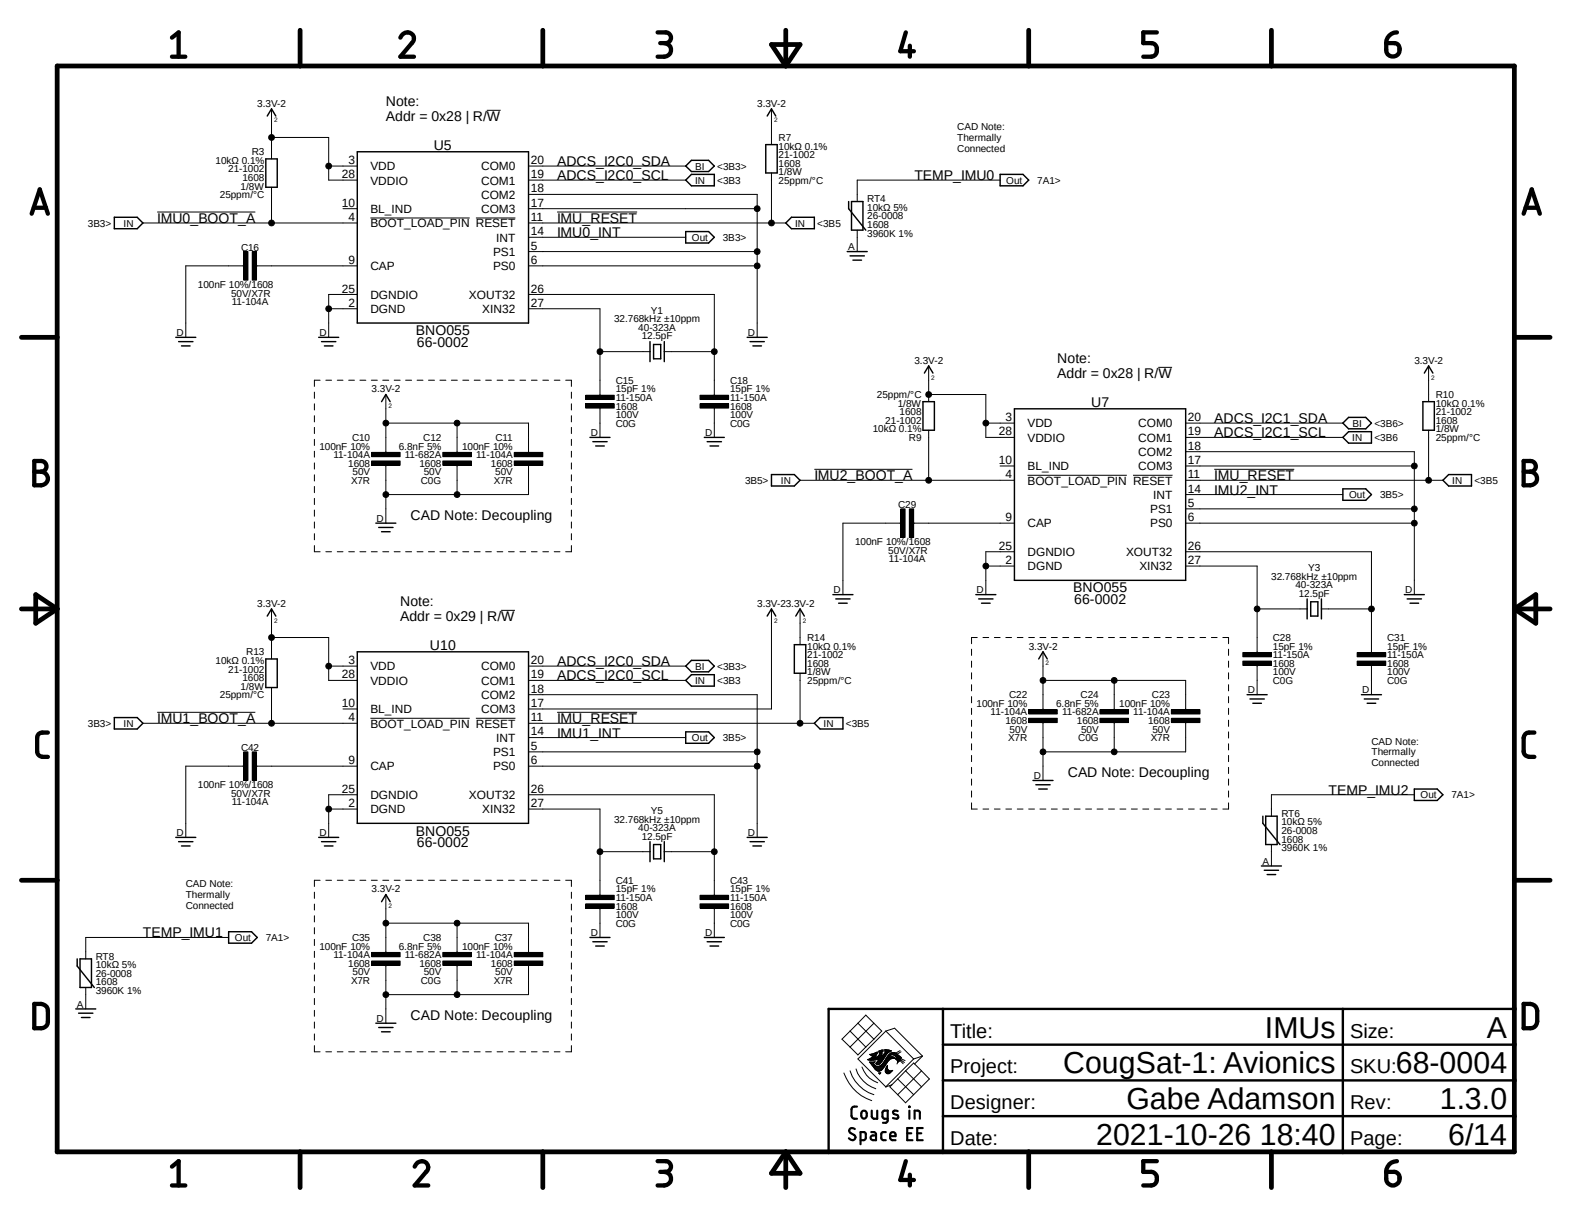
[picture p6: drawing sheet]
<svg xmlns="http://www.w3.org/2000/svg" width="279mm" height="216mm" viewBox="0 0 279 216" stroke-linecap="round" stroke-linejoin="round" font-family="sans-serif">
<path d="M3.4 3.1l272.6 209.7M276 3.1l-272.6 209.7" fill="none" stroke="#fff" stroke-width=".18"/>
<g fill="none" stroke="#000" stroke-width=".18">
<path d="M48.3 19.3v8.9M86.5 19.6h2.5M137.1 19.3v6.4M25.4 39.6h38.1M27.9 37.7h17.5M48.3 24.4h10.1v7.6h5.1M48.3 33.3v6.3M58.4 29.5h5.1M61 37.1h2.5M65.8 38.7h17.7M84.6 38.7h7M93.9 29.5h28"/>
<path d="M93.9 39.6h45.8M93.9 37.1h40.7M93.9 32h28M93.9 34.5h40.7v25.4M99 37.7h14.2M137.1 30.7v8.9M177.8 32h-25.4v3.8M43.3 44.7h.8v5.1h-.8zM43.3 47.2h-10.3v12.7M44.8 44.7h.8v5.1h-.8zM45.6 47.2h17.9M58.4 54.9h5.1"/>
<path d="M63.5 52.3h-5.1v7.6M93.9 54.9h12.7v15.3M93.9 44.7h40.7M93.9 47.2h40.7M93.9 42.2h28M93.9 52.3h33.1v17.9M152.4 40.9v3.8M55.9 69.7v1.1M55.9 71.8v1.1M55.9 73.9v1.1M55.9 75.9v1.1M55.9 78.1v1.1"/>
<path d="M56.9 67.6h-1v1.1M57.9 67.6h1M59.9 67.6h1.1M62 67.6h1M64 67.6h1M66 67.6h1.1M68 67.6h1.1M68.6 70.1v10.3M68.6 75.2h25.3v5.2M70.1 67.6h1M72.1 67.6h1.1M74.1 67.6h1.1"/>
<path d="M76.2 67.6h1M78.2 67.6h1M80.2 67.6h1.1M81.2 75.2v5.2M82.3 67.6h1M84.3 67.6h1M86.3 67.6h1M88.3 67.6h1.1M90.4 67.6h1M92.4 67.6h1M94.4 67.6h1.1M96.5 67.6h1"/>
<path d="M98.5 67.6h1M100.5 67.6h1.1v1.1M101.6 69.7v1.1M101.6 71.8v1.1M101.6 73.9v1.1M101.6 75.9v1.1M101.6 78.1v1.1M104.1 70.2h5.1v.8h-5.1zM104.1 71.8h5.1v.7h-5.1zM106.6 72.5v5.2M106.6 62.5h8.9M118.1 62.5h8.9"/>
<path d="M124.4 70.2h5.1v.8h-5.1zM124.4 71.8h5.1v.7h-5.1zM127 72.5v5.2M165.1 70.1h10.1v7.6h5.1M165.1 65v6.4M165.1 76.5v8.8M175.2 75.2h5.1M205.9 65.3h2.4M210.7 75.2h28M210.7 77.7h28M253.9 65v6.4M253.9 76.5v8.8"/>
<path d="M55.9 96.9v1.1h1M55.9 80.2v1M55.9 82.3v1.1M55.9 84.4v1.1M55.9 86.4v1.1M55.9 88.6v1.1M55.9 90.6v1.1M55.9 92.8v1.1M55.9 94.8v1.1M57.9 98h1M59.9 98h1.1M62 98h1"/>
<path d="M64 98h1M66 98h1.1M66 80.4h5.1v.8h-5.1zM66 81.9h5.1v.8h-5.1zM68 98h1.1M68.6 82.7v10.3M70.1 98h1M72.1 98h1.1M74.1 98h1.1M76.2 98h1M78.2 98h1M78.7 80.4h5.1v.8h-5.1z"/>
<path d="M78.7 81.9h5.1v.8h-5.1zM80.2 98h1.1M81.2 82.7v5.2M82.3 98h1M84.3 98h1M86.3 98h1M88.3 98h1.1M90.4 98h1M91.4 80.4h5.1v.8h-5.1zM91.4 81.9h5.1v.8h-5.1zM92.4 98h1M93.9 82.7v5.2h-25.3"/>
<path d="M94.4 98h1.1M96.5 98h1M98.5 98h1M101.6 80.2v1M101.6 82.3v1.1M101.6 84.4v1.1M101.6 86.4v1.1M101.6 88.6v1.1M101.6 90.6v1.1M101.6 92.8v1.1M101.6 94.8v1.1M101.6 96.9v1.1h-1.1"/>
<path d="M142.2 85.3h38.1M144.7 83.4h17.5M160.1 90.4h.8v5.1h-.8zM160.1 93h-10.3v12.7M161.6 90.4h.8v5.1h-.8zM162.4 93h17.9M177.8 82.8h2.5M180.3 98h-5.1v7.7M182.6 84.5h17.7M201.4 84.5h7M210.7 98h33.1v18M210.7 85.3h45.8"/>
<path d="M210.7 90.4h40.7M210.7 93h40.7M210.7 82.8h40.7M210.7 80.3h40.7v25.4M210.7 87.9h28M215.8 83.4h14.2M48.3 113.3h10.1v7.6h5.1M48.3 108.2v8.9M58.4 118.4h5.1M89.1 108.5h2.4M93.9 118.4h28M137.1 108.2v17.8h-43.2"/>
<path d="M142.2 108.2v6.4M142.2 119.6v8.9M172.7 115.4v1.1M172.7 117.5v1.1M172.7 119.5v1.1M173.7 113.3h-1v1.1M174.7 113.3h1M175.2 100.6h5.1M176.7 113.3h1.1M178.8 113.3h1M180.8 113.3h1M182.8 113.3h1.1"/>
<path d="M184.8 113.3h1.1M185.4 115.8v10.3M186.9 113.3h1M188.9 113.3h1M190.9 113.3h1.1M193 113.3h1M195 113.3h1M197 113.3h1.1M199.1 113.3h1M201.1 113.3h1M203.1 113.3h1.1M205.1 113.3h1.1"/>
<path d="M207.2 113.3h1M209.2 113.3h1M210.7 100.6h12.7v15.4M211.2 113.3h1.1M213.3 113.3h1M215.3 113.3h1M217.3 113.3h1.1v1.1M218.4 115.4v1.1M218.4 117.5v1.1M218.4 119.5v1.1M220.9 116h5.1v.7h-5.1zM220.9 117.5h5.1v.7h-5.1z"/>
<path d="M223.4 118.2v5.2M223.4 108.2h8.9M234.9 108.2h8.9M241.2 116h5.1v.7h-5.1zM241.2 117.5h5.1v.7h-5.1zM243.8 118.2v5.2M25.4 128.5h38.1M27.9 126.6h17.5M43.3 133.6h.8v5.1h-.8zM43.3 136.1h-10.3v12.7M44.8 133.6h.8v5.1h-.8zM45.6 136.1h17.9"/>
<path d="M48.3 122.2v6.3M61 126h2.5M65.8 127.6h17.7M84.6 127.6h7M93.9 123.4h40.7v25.4M93.9 128.5h50.8M93.9 133.6h40.7M93.9 136.1h40.7M93.9 120.9h28M93.9 131.1h28M99 126.6h14.2M172.7 121.7v1.1"/>
<path d="M172.7 123.8v1.1M172.7 125.9v1.1M172.7 128v1.1M172.7 130v1.1M172.7 132.2v1.1M172.7 134.2v1.1M172.7 136.4v1.1M172.7 138.4v1.1M182.8 126.1h5.1v.8h-5.1zM182.8 127.6h5.1v.8h-5.1zM185.4 120.9h25.3v5.2M185.4 128.4v10.3"/>
<path d="M195.5 126.1h5.1v.8h-5.1zM195.5 127.6h5.1v.8h-5.1zM198 120.9v5.2M198 128.4v5.2M208.2 126.1h5.1v.8h-5.1zM208.2 127.6h5.1v.8h-5.1zM210.7 128.4v5.2h-25.3M218.4 121.7v1.1M218.4 123.8v1.1M218.4 125.9v1.1M218.4 128v1.1M218.4 130v1.1"/>
<path d="M218.4 132.2v1.1M218.4 134.2v1.1M218.4 136.4v1.1M218.4 138.4v1.1M55.9 158.5v1.1M56.9 156.4h-1v1.1M57.9 156.4h1M58.4 143.8h5.1M59.9 156.4h1.1M62 156.4h1M63.5 141.2h-5.1v7.6M64 156.4h1"/>
<path d="M66 156.4h1.1M68 156.4h1.1M68.6 159v10.2M70.1 156.4h1M72.1 156.4h1.1M74.1 156.4h1.1M76.2 156.4h1M78.2 156.4h1M80.2 156.4h1.1M82.3 156.4h1M84.3 156.4h1M86.3 156.4h1"/>
<path d="M88.3 156.4h1.1M90.4 156.4h1M92.4 156.4h1M93.9 143.8h12.7v15.3M93.9 141.2h33.1v17.9M94.4 156.4h1.1M96.5 156.4h1M98.5 156.4h1M100.5 156.4h1.1v1.1M101.6 158.5v1.1M104.1 159.1h5.1v.8h-5.1zM106.6 151.3h8.9"/>
<path d="M118.1 151.3h8.9M124.4 159.1h5.1v.8h-5.1zM172.7 142.7v1.1h1M172.7 140.5v1.1M174.7 143.8h1M176.7 143.8h1.1M178.8 143.8h1M180.8 143.8h1M182.8 143.8h1.1M184.8 143.8h1.1M186.9 143.8h1M188.9 143.8h1"/>
<path d="M190.9 143.8h1.1M193 143.8h1M195 143.8h1M197 143.8h1.1M199.1 143.8h1M201.1 143.8h1M203.1 143.8h1.1M205.1 143.8h1.1M207.2 143.8h1M209.2 143.8h1M211.2 143.8h1.1M213.3 143.8h1"/>
<path d="M215.3 143.8h1M218.4 140.5v1.1M218.4 142.7v1.1h-1.1M226 150.1v3.8M251.4 141.2h-25.4v3.8M15.2 175.5v3.8M40.6 166.6h-25.4v3.8M55.9 160.7v1M55.9 162.7v1.1M55.9 164.8v1.1M55.9 166.9v1.1M55.9 169v1.1"/>
<path d="M55.9 171.1v1.1M55.9 173.2v1.1M55.9 175.3v1.1M55.9 177.4v1.1M55.9 179.5v1.1M66 169.2h5.1v.8h-5.1zM66 170.8h5.1v.7h-5.1zM68.6 171.5v10.3M68.6 164h25.3v5.2M78.7 169.2h5.1v.8h-5.1zM78.7 170.8h5.1v.7h-5.1zM81.2 164v5.2"/>
<path d="M81.2 171.5v5.2M91.4 169.2h5.1v.8h-5.1zM91.4 170.8h5.1v.7h-5.1zM93.9 171.5v5.2h-25.3M101.6 160.7v1M101.6 162.7v1.1M101.6 164.8v1.1M101.6 166.9v1.1M101.6 169v1.1M101.6 171.1v1.1M101.6 173.2v1.1M101.6 175.3v1.1"/>
<path d="M101.6 177.4v1.1M101.6 179.5v1.1M104.1 160.6h5.1v.8h-5.1zM106.6 161.4v5.2M124.4 160.6h5.1v.8h-5.1zM127 161.4v5.2M55.9 181.6v1.1M55.9 183.7v1.1M55.9 185.8v1.1h1M57.9 186.9h1M59.9 186.9h1.1M62 186.9h1"/>
<path d="M64 186.9h1M66 186.9h1.1M68 186.9h1.1M70.1 186.9h1M72.1 186.9h1.1M74.1 186.9h1.1M76.2 186.9h1M78.2 186.9h1M80.2 186.9h1.1M82.3 186.9h1M84.3 186.9h1M86.3 186.9h1"/>
<path d="M88.3 186.9h1.1M90.4 186.9h1M92.4 186.9h1M94.4 186.9h1.1M96.5 186.9h1M98.5 186.9h1M101.6 181.6v1.1M101.6 183.7v1.1M101.6 185.8v1.1h-1.1M150 190.7a7.9 7.9 0 0 0 4.9 4.9M151.1 190.3a6.6 6.6 0 0 0 4.2 4.2M151.1 186.1l1.4 1.4 1.4-1.4"/>
<path d="M151.1 183.2l2.8 2.9M152.1 189.9a5.5 5.5 0 0 0 3.6 3.6M152.5 181.8l1.4-1.4 2.8 2.8-1.4 1.5M152.5 181.8l-2.9 2.9 1.5 1.4M152.5 181.8l2.8 2.9M153.2 189.6a4.4 4.4 0 0 0 2.8 2.8M154.3 188.3h1.6M154.3 188.3h1.3M154.5 188.2l-.3 .1 .7 .1 1.3-.3-.3 .6M154.5 188.2h2.6M154.6 188.8h.8M154.6 187.4h1.1"/>
<path d="M154.6 188.8h.7M154.7 188.1h2.4M154.7 188.9h.5M154.7 187.5h1M154.7 188.9l.7 1M154.8 189h.5M154.8 188h2.4M154.9 189.1h.4M154.9 187.6h.8M154.9 187.3h.9M154.9 189.2h.5M154.9 187.9l-.4 .3"/>
<path d="M154.9 187.9h2.3M155 187.8h.6M155 189.3h.5M155.1 189.4h.5M155.1 187.7h.6M155.2 189.6h2M155.2 187.2h.7M155.2 188.9l.1 .2M155.3 189.7h1.8M155.3 184.7l-1.4 1.4M155.3 181.8l-4.2 4.3M155.3 189.1l.5 .4"/>
<path d="M155.4 189.8h1.6M155.4 189.9h1.5M155.4 189.9l.2 .2M155.5 188.7h.1M155.5 187.1h.4M155.5 190h1.3M155.5 188.7h-1l.2 .2M155.5 188.7l-.3 .2M155.6 190.1a.7 .7 0 0 0 .9 .1M155.6 190.1h1.2M155.7 190.2h1M155.7 189h.7"/>
<path d="M155.7 188.9h.8M155.7 187h.2M155.8 188.8h.7M155.8 190.2h.7M155.8 189.1h.5M155.8 187.8h1.5M155.9 188.8h.7M155.9 186.9h.1M155.9 186.9l-.3 1 .6-.3M155.9 186.9l-1.3 .5 .6 .3-.3 .2M155.9 188.7h.8M156 188.6h.8"/>
<path d="M156 187.7h1.4M156 188.5h.8M156.1 188.4h.8M156.1 187.7h1.3M156.1 188.3h.8M156.2 188.3h.8M156.2 187.6h1.2M156.2 186.8l.1 .3h.1l-.1 .3M156.2 187.5h.5M156.2 186.9h.6M156.2 186.8h.7M156.3 190.8h.1"/>
<path d="M156.3 189.5h.9M156.3 187h.5M156.3 187.4l-.1 .2M156.3 187.4h.4M156.3 187.3h.4M156.3 187.2h.5M156.4 190.7l.1-.1-.2 .2M156.4 187.1h.4M156.4 189.4l-1.2 .1M156.4 189.4h.9M156.4 186.7l-.2 .1M156.4 186.7h.5"/>
<path d="M156.5 190.7h-.3l.2 .2M156.5 189.3h.9M156.7 189.2h.7M156.7 186.6h.3l-.1 .3h-.7M156.7 186.6l-.3 .1M156.7 186.6h.2M156.7 190.2h-.2M156.7 187.4l.1 .2 .1-.1M156.8 186.9l-.1 .5M156.8 189.1h.7M156.8 189h.7M156.8 190l-.1 .2"/>
<path d="M156.9 188.9h.7M156.9 187.5h.6M157 188.8h.6M157 187.4h.6M157.1 188.2l-.5 .6a.57 .57 0 0 1-.9 .2l.2-.3M157.1 188.8h.6M157.1 188.8l-.7 .6M157.1 188.7h.7M157.1 187.3h.5M157.1 189.7l-.3 .3M157.2 187.2l-.3 .3M157.2 188.6h.6"/>
<path d="M157.2 187.2h.5M157.2 188.5h.7M157.3 188.4h.7M157.3 187.8l-.2 .4M157.3 187.1h.5M157.3 186.8h1M157.3 186.7h1M157.3 186.6h.8M157.3 187h.6M157.4 190.3h1.1M157.4 190.4h1.1M157.4 190.2h.6"/>
<path d="M157.4 190.2h.5M157.4 188.3h.7M157.4 190.5h1M157.4 190.1h.4M157.4 190h.4M157.4 186.9h.8M157.4 188.3h.8M157.4 186.9h.6M157.4 183.2l5 5M157.4 183.2l-4.9 5 5 5M157.4 183.2l1.6-.5 5 5M157.4 190.6h.9"/>
<path d="M157.4 189.9h.3M157.4 188.2h.9M157.5 189.8h.2M157.5 188.1h1.1M157.5 188.1l-.4 .7M157.5 190.7h.7M157.5 189.7h.2M157.6 189.7h.1M157.6 188h1.4M157.6 189.6h.1M157.6 187.9h1.4M157.6 189.5h.1"/>
<path d="M157.6 187.8h1.2M157.7 190.8h.3M157.7 189.4v-.1l-.3 .8v.5M157.7 189.4v.3M157.7 189.7l.1 .3M157.7 189.4h.1M157.7 187.7h.4M157.8 190l.3 .3M157.8 187.7h.3M157.9 187.6h.3M157.9 187.5h.4M158 187.4h1.6"/>
<path d="M158.2 186.9l-.5 .3-.4 .6M158.2 186.9l.3-.2-1.2-.2v.3h.1l-.2 .4M158.2 190.3l.5-.1-.7 .6h-.3l-.3-.2M158.2 187.2h1.1M158.3 187.5l-.3 .2 .7 .1 .5 .4M158.3 187.1h.9M158.3 187.1a1.08 1.08 0 0 1 1.4 .4l.5 .4M158.3 187.1l-.8 1M158.3 187.5a.79 .79 0 0 1 1.1 .7h-.1l.2 .3M158.5 190.2h.1M158.8 187.5h.8M159 187.6h.8"/>
<path d="M159 188.1l.2 .1M159.1 187.7h.8M159.2 188.2h.1M159.2 188.1a1.53 1.53 0 0 0-1.8 1l-.3 .6M159.2 187.7h.8M159.3 187.8h.8M159.3 188.3h.8M159.3 187.9h.9M159.3 188h.8M159.4 188.3h.6M159.4 188.2h.7M159.4 188.1h.7"/>
<path d="M159.5 188.4h.5M159.5 188.8l-.1 .3M159.5 188.6h.3M159.5 188.5h.4M159.5 188.5l.1 .2M159.6 191.7l-1.4 1.4 1.4 1.4M159.6 191.7l2.8 2.8M159.6 188.8h.1M159.6 188.7h.1M159.6 188.7l-.1 .1M159.9 188.4l.6 .6M160 186.7l-.8 .5"/>
<path d="M160 188.4l-.4 .3M160.1 188.3l.6 .5M160.1 188.3l-.1 .1M160.1 188.1l.8 .4M160.1 186.9l-.7 .4h-1.3M160.2 187.9l-.1 .4M161 190.3l1.4-1.4 1.4 1.4M161 190.3l-1.4 1.4M161 190.3l2.8 2.8M162.4 188.2l-5 4.9 1.1-.3M163.8 190.3l1.4 1.4-4.2 4.3-1.4-1.5M163.8 190.3l-4.2 4.2"/>
<path d="M164 187.7l-1.6 .5M164 187.7l-1.4 1.4"/>
<circle cx="48.3" cy="39.6" r=".51"/>
<circle cx="48.3" cy="24.4" r=".51"/>
<circle cx="58.4" cy="29.5" r=".51"/>
<circle cx="134.6" cy="37.1" r=".51"/>
<circle cx="137.1" cy="39.6" r=".51"/>
<circle cx="58.4" cy="54.9" r=".51"/>
<circle cx="134.6" cy="44.7" r=".51"/>
<circle cx="134.6" cy="47.2" r=".51"/>
<circle cx="68.6" cy="75.2" r=".51"/>
<circle cx="81.2" cy="75.2" r=".51"/>
<circle cx="106.6" cy="62.5" r=".51"/>
<circle cx="127" cy="62.5" r=".51"/>
<circle cx="165.1" cy="70.1" r=".51"/>
<circle cx="175.2" cy="75.2" r=".51"/>
<circle cx="68.6" cy="87.9" r=".51"/>
<circle cx="81.2" cy="87.9" r=".51"/>
<circle cx="165.1" cy="85.3" r=".51"/>
<circle cx="251.4" cy="90.4" r=".51"/>
<circle cx="251.4" cy="93" r=".51"/>
<circle cx="251.4" cy="82.8" r=".51"/>
<circle cx="253.9" cy="85.3" r=".51"/>
<circle cx="48.3" cy="113.3" r=".51"/>
<circle cx="58.4" cy="118.4" r=".51"/>
<circle cx="175.2" cy="100.6" r=".51"/>
<circle cx="223.4" cy="108.2" r=".51"/>
<circle cx="243.8" cy="108.2" r=".51"/>
<circle cx="48.3" cy="128.5" r=".51"/>
<circle cx="134.6" cy="133.6" r=".51"/>
<circle cx="134.6" cy="136.1" r=".51"/>
<circle cx="142.2" cy="128.5" r=".51"/>
<circle cx="185.4" cy="120.9" r=".51"/>
<circle cx="185.4" cy="133.6" r=".51"/>
<circle cx="198" cy="133.6" r=".51"/>
<circle cx="198" cy="120.9" r=".51"/>
<circle cx="58.4" cy="143.8" r=".51"/>
<circle cx="106.6" cy="151.3" r=".51"/>
<circle cx="127" cy="151.3" r=".51"/>
<circle cx="68.6" cy="176.7" r=".51"/>
<circle cx="68.6" cy="164" r=".51"/>
<circle cx="81.2" cy="164" r=".51"/>
<circle cx="81.2" cy="176.7" r=".51"/>
</g>
<g fill="none" stroke="#000" stroke-width=".85">
<path d="M10.2 11.7h259v193h-259zM53.3 5.4v6.3M96.5 5.4v6.3M137.1 7.9h5.1l-2.5 3.8zM139.7 5.4v6.3M182.8 5.4v6.3M226 5.4v6.3M3.8 59.9h6.4M269.2 59.9h6.3M3.8 108.2h6.4M6.3 105.7l3.9 2.5-3.9 2.5zM269.2 108.2h6.3"/>
<path d="M269.2 108.2l3.8-2.5v5zM3.8 156.4h6.4M269.2 156.4h6.3M53.3 204.7v6.3M96.5 204.7v6.3M139.7 204.7v6.3M139.7 204.7l2.5 3.8h-5.1zM182.8 204.7v6.3M226 204.7v6.3"/>
</g>
<g fill="none" stroke="#000" stroke-width=".76">
<path d="M30.6 6.7l1.1-.9v4.3M30.6 10.1h2.3M71.2 6.7a1.19 1.19 0 0 1 1.5-.9 1.19 1.19 0 0 1 .7 1.6l-2.2 2.7h2.4M116.9 5.8h1.4a.95 .95 0 0 1 1 .9 .95 .95 0 0 1-1 1h-1M118.1 7.7a1.21 1.21 0 0 1 1.2 1.2 1.21 1.21 0 0 1-1.2 1.2h-1.2M161 5.8l-1 3.3h2.4M161.7 8.1v2M205.6 5.8h-2.4v1.9h1.4a1.23 1.23 0 0 1 1 1.2 1.23 1.23 0 0 1-1 1.2h-1.4M246.4 7.7h1.4a1.21 1.21 0 0 1 .9 1.4 1.21 1.21 0 0 1-1.3 .9 1.09 1.09 0 0 1-1-1.2zM248.3 5.8a1.88 1.88 0 0 0-1.9 1.9M5.6 38l1.5-4.3 1.4 4.3M6 36.9h2.2"/>
<path d="M270.8 38l1.4-4.3 1.5 4.3M271.1 36.9h2.2M6.1 81.9h1.2a.95 .95 0 0 1 1 1 .95 .95 0 0 1-1 .9 1.21 1.21 0 0 1 1.2 1.2 1.21 1.21 0 0 1-1.2 1.2h-1.2zM6.1 83.8h1.2M270.8 81.9h1.2a.95 .95 0 0 1 1 1 .95 .95 0 0 1-1 .9 1.21 1.21 0 0 1 1.2 1.2 1.21 1.21 0 0 1-1.2 1.2h-1.2zM270.8 83.8h1.2M8.5 130.2h-1a.87 .87 0 0 0-.9 .9v2.4a.97 .97 0 0 0 .9 1h1M272.7 130.2h-.9a.94 .94 0 0 0-1 .9v2.4a.97 .97 0 0 0 1 1h.9M6.1 178.4a2.22 2.22 0 0 1 2.2 .5l.2 .7v1.9a1.13 1.13 0 0 1-1.2 1.2h-1.2zM270.8 178.4a2.07 2.07 0 0 1 2.2 .5l.2 .7v1.9a1.21 1.21 0 0 1-1.2 1.2h-1.2zM30.6 207.3l1.1-1v4.4M30.6 210.7h2.3"/>
<path d="M73.7 207.3a1.2 1.2 0 0 1 1.4-1 1.2 1.2 0 0 1 1 1.4l-2.4 3h2.4M116.9 206.3h1.4a.95 .95 0 0 1 1 1 .95 .95 0 0 1-1 .9h-1M118.1 208.2a1.21 1.21 0 0 1 1.2 1.2 1.21 1.21 0 0 1-1.2 1.3h-1.2M161 206.3l-1 3.4h2.4M161.7 208.7v2M205.6 206.3h-2.4v1.9h1.4a1.23 1.23 0 0 1 1 1.2 1.23 1.23 0 0 1-1 1.3h-1.4M246.4 208.2h1.4a1.2 1.2 0 0 1 1 1.4 1.2 1.2 0 0 1-1.3 1 1.2 1.2 0 0 1-1.1-1.1zM248.3 206.3a1.88 1.88 0 0 0-1.9 1.9"/>
</g>
<path d="M167.6 179.3v25.4M238.7 179.3v25.4M269.2 179.3h-121.9v25.4M167.6 198.3h101.6M167.6 192h101.6M167.6 185.6h101.6" fill="none" stroke="#000" stroke-width=".42"/>
<g fill="none" stroke="#000" stroke-width=".38">
<path d="M152.3 196.6l-.7 .1-.3 .4 .1 1.4 .4 .3h.5M153.2 197.6a.49 .49 0 0 1 .5-.2 .49 .49 0 0 1 .4 .4v.5a.49 .49 0 0 1-.5 .5 .49 .49 0 0 1-.5-.5zM154.9 197.4v1l.4 .4h.6v-1.4M157.8 198.8h-.6l-.3-.2-.1-.9 .2-.3h.8v1.7l-.4 .4h-.5M159.6 197.4a.61 .61 0 0 0-.9 .2l.2 .4 .6 .2 .2 .3a.63 .63 0 0 1-1 .2M161.6 196.6l.1 .1zM161.6 197.4v1.4M162.6 198.8v-1.4h.6l.2 .1 .1 1.3M151.9 200.6a.6 .6 0 0 0-1 .3l.3 .4 .6 .4a.51 .51 0 0 1 .2 .7 .51 .51 0 0 1-.7 .2l-.4-.3M153 202.6h.5l.3-.2 .1-.9-.2-.3h-.7v2.1M154.9 201.2h.6l.2 .3v1.1h-.5a.42 .42 0 0 1-.5-.4 .42 .42 0 0 1 .5-.4h.5M157.4 201.2h-.6l-.2 .3 .1 .9 .3 .2h.4"/>
<path d="M158.2 201.9h1a.51 .51 0 0 0-.4-.7 .51 .51 0 0 0-.6 .4l.1 .8 .3 .2h.6M161.2 201.4h.8M162.2 200.4h-1v2.2h1M163 201.4h.7M164 200.4h-1v2.2h1"/>
</g>
<g fill="none" stroke="#000" stroke-width=".25">
<path d="M20.3 38.6h4.1l1 1-1 1h-4.1zM47.2 28.2h2.1v5.1h-2.1zM47.5 20.6l.8-1.3 .7 1.3M63.5 27h30.4v30.4h-30.4zM121.9 29.5l1-1h3l1.1 1-1.1 1h-3zM122.9 31h4.1v2h-4.1l-1-1zM136.1 25.7h2v5h-2zM136.4 20.6l.7-1.3 .8 1.3M140.7 38.6h4v2h-4l-1-1zM150.8 35.8v1.3l3.1 3.8M151.3 35.8h2.1v5.1h-2.1zM177.8 31h4l1 1-1 1h-4z"/>
<path d="M31.2 59.9h3.6M56.6 59.9h3.6M121.9 41.1h4l1.1 1.1-1.1 1h-4zM132.8 59.9h3.6M150.6 44.7h3.5M151.1 45.5h2.5M151.6 46.2h1.5M31.7 60.7h2.6M32.3 61.5h1.5M57.1 60.7h2.6M57.7 61.5h1.5M67.8 71.4l.8-1.3 .7 1.3"/>
<path d="M104.9 77.7h3.5M105.4 78.5h2.5M105.9 79.2h1.5M115.5 60.7v3.6M116.2 61.2h1.2v2.6h-1.2zM118.1 60.7v3.6M125.2 77.7h3.5M125.7 78.5h2.5M126.2 79.2h1.5M133.3 60.7h2.5M133.8 61.5h1.5M164 71.4h2.1v5.1h-2.1z"/>
<path d="M164.3 66.3l.8-1.3 .7 1.3M180.3 72.6h30.4v30.5h-30.4zM239.7 74.2h3l1.1 1-1.1 1h-3l-1-1zM239.7 76.7h4.1v2h-4.1l-1-1zM252.9 71.4h2v5.1h-2zM253.2 66.3l.7-1.3 .8 1.3M66.8 93h3.6M67.3 93.7h2.5M67.8 94.5h1.5M137.1 84.3h4.1l1 1-1 1.1h-4.1zM238.7 86.9h4l1.1 1-1.1 1h-4zM257.5 84.3h4v2.1h-4l-1-1.1z"/>
<path d="M47.2 117.1h2.1v5.1h-2.1zM47.5 109.5l.8-1.3 .7 1.3M63.5 115.8h30.4v30.5h-30.4zM121.9 118.4l1-1.1h3l1.1 1.1-1.1 1h-3zM136.4 109.5l.7-1.3 .8 1.3M141.2 114.6h2v5h-2zM141.4 109.5l.8-1.3 .8 1.3M148 105.7h3.6M148.5 106.4h2.6M149.1 107.2h1.5M173.4 105.7h3.6M173.9 106.4h2.6"/>
<path d="M174.5 107.2h1.5M184.6 117.1l.8-1.3 .7 1.3M232.3 106.4v3.6M233 106.9h1.2v2.6h-1.2zM234.9 106.4v3.6M249.6 105.7h3.6M250.1 106.4h2.5M250.6 107.2h1.5M20.3 127.5h4.1l1 1-1 1h-4.1zM121.9 120.9l1-1h4.1v2h-4.1zM121.9 130h4l1.1 1.1-1.1 1h-4zM144.7 128.5l1.1-1h4v2h-4z"/>
<path d="M183.6 138.7h3.6M184.1 139.4h2.5M221.7 123.4h3.5M222.2 124.2h2.5M222.7 125h1.5M242 123.4h3.5M242.5 124.2h2.5M243 125h1.5M31.2 148.8h3.6M31.7 149.6h2.6M32.3 150.3h1.5M56.6 148.8h3.6"/>
<path d="M57.1 149.6h2.6M57.7 150.3h1.5M115.5 149.6v3.5M116.2 150.1h1.2v2.5h-1.2zM118.1 149.6v3.5M132.8 148.8h3.6M133.3 149.6h2.5M133.8 150.3h1.5M184.6 140.2h1.5M224.2 153.9h3.6M224.5 145v1.3l3 3.8M224.7 154.6h2.5"/>
<path d="M225 145h2v5.1h-2zM225.2 155.4h1.5M251.4 140.2h4l1.1 1-1.1 1h-4zM13.5 179.3h3.5M13.7 170.4v1.3l3.1 3.8M14.2 170.4h2.1v5.1h-2.1zM40.6 165.6h4.1l1 1-1 1h-4.1zM67.8 160.2l.8-1.2 .7 1.2M104.9 166.6h3.5M105.4 167.3h2.5M105.9 168.1h1.5M125.2 166.6h3.5"/>
<path d="M125.7 167.3h2.5M126.2 168.1h1.5M14 180h2.5M14.5 180.8h1.5M66.8 181.8h3.6M67.3 182.6h2.5M67.8 183.3h1.5"/>
</g>
<g fill="#000">
<path d="M43.3 44.7h.8v5.1h-.8z" fill-rule="evenodd"/>
<path d="M44.8 44.7h.8v5.1h-.8z" fill-rule="evenodd"/>
<path d="M104.1 70.2h5.1v.8h-5.1z" fill-rule="evenodd"/>
<path d="M104.1 71.8h5.1v.7h-5.1z" fill-rule="evenodd"/>
<path d="M124.4 70.2h5.1v.8h-5.1z" fill-rule="evenodd"/>
<path d="M124.4 71.8h5.1v.7h-5.1z" fill-rule="evenodd"/>
<path d="M66 80.4h5.1v.8h-5.1z" fill-rule="evenodd"/>
<path d="M66 81.9h5.1v.8h-5.1z" fill-rule="evenodd"/>
<path d="M78.7 80.4h5.1v.8h-5.1z" fill-rule="evenodd"/>
<path d="M78.7 81.9h5.1v.8h-5.1z" fill-rule="evenodd"/>
<path d="M91.4 80.4h5.1v.8h-5.1z" fill-rule="evenodd"/>
<path d="M91.4 81.9h5.1v.8h-5.1z" fill-rule="evenodd"/>
<path d="M160.1 90.4h.8v5.1h-.8z" fill-rule="evenodd"/>
<path d="M161.6 90.4h.8v5.1h-.8z" fill-rule="evenodd"/>
<path d="M220.9 116h5.1v.7h-5.1z" fill-rule="evenodd"/>
<path d="M220.9 117.5h5.1v.7h-5.1z" fill-rule="evenodd"/>
<path d="M241.2 116h5.1v.7h-5.1z" fill-rule="evenodd"/>
<path d="M241.2 117.5h5.1v.7h-5.1z" fill-rule="evenodd"/>
<path d="M43.3 133.6h.8v5.1h-.8z" fill-rule="evenodd"/>
<path d="M44.8 133.6h.8v5.1h-.8z" fill-rule="evenodd"/>
<path d="M182.8 126.1h5.1v.8h-5.1z" fill-rule="evenodd"/>
<path d="M182.8 127.6h5.1v.8h-5.1z" fill-rule="evenodd"/>
<path d="M195.5 126.1h5.1v.8h-5.1z" fill-rule="evenodd"/>
<path d="M195.5 127.6h5.1v.8h-5.1z" fill-rule="evenodd"/>
<path d="M208.2 126.1h5.1v.8h-5.1z" fill-rule="evenodd"/>
<path d="M208.2 127.6h5.1v.8h-5.1z" fill-rule="evenodd"/>
<path d="M104.1 159.1h5.1v.8h-5.1z" fill-rule="evenodd"/>
<path d="M124.4 159.1h5.1v.8h-5.1z" fill-rule="evenodd"/>
<path d="M66 169.2h5.1v.8h-5.1z" fill-rule="evenodd"/>
<path d="M66 170.8h5.1v.7h-5.1z" fill-rule="evenodd"/>
<path d="M78.7 169.2h5.1v.8h-5.1z" fill-rule="evenodd"/>
<path d="M78.7 170.8h5.1v.7h-5.1z" fill-rule="evenodd"/>
<path d="M91.4 169.2h5.1v.8h-5.1z" fill-rule="evenodd"/>
<path d="M91.4 170.8h5.1v.7h-5.1z" fill-rule="evenodd"/>
<path d="M104.1 160.6h5.1v.8h-5.1z" fill-rule="evenodd"/>
<path d="M124.4 160.6h5.1v.8h-5.1z" fill-rule="evenodd"/>
<circle cx="48.3" cy="39.6" r=".51"/>
<circle cx="48.3" cy="24.4" r=".51"/>
<circle cx="58.4" cy="29.5" r=".51"/>
<circle cx="134.6" cy="37.1" r=".51"/>
<circle cx="137.1" cy="39.6" r=".51"/>
<circle cx="58.4" cy="54.9" r=".51"/>
<circle cx="134.6" cy="44.7" r=".51"/>
<circle cx="134.6" cy="47.2" r=".51"/>
<circle cx="68.6" cy="75.2" r=".51"/>
<circle cx="81.2" cy="75.2" r=".51"/>
<circle cx="106.6" cy="62.5" r=".51"/>
<circle cx="127" cy="62.5" r=".51"/>
<circle cx="165.1" cy="70.1" r=".51"/>
<circle cx="175.2" cy="75.2" r=".51"/>
<circle cx="68.6" cy="87.9" r=".51"/>
<circle cx="81.2" cy="87.9" r=".51"/>
<circle cx="165.1" cy="85.3" r=".51"/>
<circle cx="251.4" cy="90.4" r=".51"/>
<circle cx="251.4" cy="93" r=".51"/>
<circle cx="251.4" cy="82.8" r=".51"/>
<circle cx="253.9" cy="85.3" r=".51"/>
<circle cx="48.3" cy="113.3" r=".51"/>
<circle cx="58.4" cy="118.4" r=".51"/>
<circle cx="175.2" cy="100.6" r=".51"/>
<circle cx="223.4" cy="108.2" r=".51"/>
<circle cx="243.8" cy="108.2" r=".51"/>
<circle cx="48.3" cy="128.5" r=".51"/>
<circle cx="134.6" cy="133.6" r=".51"/>
<circle cx="134.6" cy="136.1" r=".51"/>
<circle cx="142.2" cy="128.5" r=".51"/>
<circle cx="185.4" cy="120.9" r=".51"/>
<circle cx="185.4" cy="133.6" r=".51"/>
<circle cx="198" cy="133.6" r=".51"/>
<circle cx="198" cy="120.9" r=".51"/>
<circle cx="58.4" cy="143.8" r=".51"/>
<circle cx="106.6" cy="151.3" r=".51"/>
<circle cx="127" cy="151.3" r=".51"/>
<circle cx="68.6" cy="176.7" r=".51"/>
<circle cx="68.6" cy="164" r=".51"/>
<circle cx="81.2" cy="164" r=".51"/>
<circle cx="81.2" cy="176.7" r=".51"/>
</g>
<g font-size="5.4">
<text x="224.8" y="184.4">IMUs</text>
<text x="264.3" y="184.4">A</text>
<text x="189" y="190.7">CougSat-1: Avionics</text>
<text x="248.1" y="190.7">68-0004</text>
<text x="200.2" y="197.1">Gabe Adamson</text>
<text x="255.9" y="197.1">1.3.0</text>
<text x="194.8" y="203.4">2021-10-26 18:40</text>
<text x="257.4" y="203.4">6/14</text>
</g>
<g font-size="3.6">
<text x="168.9" y="184.4">Title:</text>
<text x="239.9" y="184.4">Size:</text>
<text x="168.9" y="190.7">Project:</text>
<text x="240" y="190.7">SKU:</text>
<text x="168.9" y="197.1">Designer:</text>
<text x="239.9" y="197.1">Rev:</text>
<text x="168.9" y="203.4">Date:</text>
<text x="239.9" y="203.4">Page:</text>
</g>
<g font-size="2.5">
<text x="68.6" y="18.9">Note:</text>
<text x="68.6" y="21.5">Addr = 0x28 | R/W</text>
<text x="77.1" y="26.6">U5</text>
<text x="99" y="29.5">ADCS_I2C0_SDA</text>
<text x="99" y="32">ADCS_I2C0_SCL</text>
<text x="162.5" y="32">TEMP_IMU0</text>
<text x="27.9" y="39.6">IMU0_BOOT_A</text>
<text x="99" y="39.6">IMU_RESET</text>
<text x="99" y="42.2">IMU0_INT</text>
<text x="73.9" y="59.6">BNO055</text>
<text x="74.1" y="61.6">66-0002</text>
<text x="187.9" y="64.6">Note:</text>
<text x="187.9" y="67.2">Addr = 0x28 | R/W</text>
<text x="193.9" y="72.3">U7</text>
<text x="215.8" y="75.2">ADCS_I2C1_SDA</text>
<text x="215.8" y="77.7">ADCS_I2C1_SCL</text>
<text x="144.7" y="85.3">IMU2_BOOT_A</text>
<text x="215.8" y="85.3">IMU_RESET</text>
<text x="215.8" y="87.9">IMU2_INT</text>
<text x="73" y="92.3">CAD Note: Decoupling</text>
<text x="71.1" y="107.7">Note:</text>
<text x="190.8" y="105.3">BNO055</text>
<text x="190.9" y="107.3">66-0002</text>
<text x="71.1" y="110.4">Addr = 0x29 | R/W</text>
<text x="76.4" y="115.4">U10</text>
<text x="99" y="118.4">ADCS_I2C0_SDA</text>
<text x="99" y="120.9">ADCS_I2C0_SCL</text>
<text x="27.9" y="128.5">IMU1_BOOT_A</text>
<text x="99" y="128.5">IMU_RESET</text>
<text x="99" y="131.1">IMU1_INT</text>
<text x="189.8" y="138.1">CAD Note: Decoupling</text>
<text x="236.1" y="141.2">TEMP_IMU2</text>
<text x="73.9" y="148.5">BNO055</text>
<text x="74.1" y="150.5">66-0002</text>
<text x="25.4" y="166.6">TEMP_IMU1</text>
<text x="73" y="181.2">CAD Note: Decoupling</text>
</g>
<g font-size="2.1">
<text x="61.9" y="29.1">3</text>
<text x="94.3" y="29.1">20</text>
<text x="60.7" y="31.7">28</text>
<text x="65.8" y="30.3">VDD</text>
<text x="65.8" y="32.8">VDDIO</text>
<text x="85.5" y="30.3">COM0</text>
<text x="85.5" y="32.8">COM1</text>
<text x="85.5" y="35.3">COM2</text>
<text x="94.3" y="31.7">19</text>
<text x="94.3" y="34.2">18</text>
<text x="60.7" y="36.7">10</text>
<text x="61.9" y="39.3">4</text>
<text x="65.8" y="40.4">BOOT_LOAD_PIN RESET</text>
<text x="65.8" y="37.8">BL_IND</text>
<text x="85.5" y="37.8">COM3</text>
<text x="94.3" y="36.7">17</text>
<text x="94.3" y="39.3">11</text>
<text x="94.3" y="41.8">14</text>
<text x="61.9" y="46.9">9</text>
<text x="87.6" y="45.5">PS1</text>
<text x="88.2" y="42.9">INT</text>
<text x="94.3" y="44.4">5</text>
<text x="94.3" y="46.9">6</text>
<text x="60.7" y="52">25</text>
<text x="65.8" y="48">CAP</text>
<text x="65.8" y="53.1">DGNDIO</text>
<text x="83.4" y="53.1">XOUT32</text>
<text x="87.6" y="48">PS0</text>
<text x="94.3" y="52">26</text>
<text x="61.9" y="54.5">2</text>
<text x="65.8" y="55.6">DGND</text>
<text x="85.7" y="55.6">XIN32</text>
<text x="94.3" y="54.5">27</text>
<text x="177.5" y="77.4">28</text>
<text x="178.7" y="74.8">3</text>
<text x="182.6" y="75.9">VDD</text>
<text x="202.3" y="75.9">COM0</text>
<text x="211.1" y="74.8">20</text>
<text x="211.1" y="77.4">19</text>
<text x="177.5" y="82.5">10</text>
<text x="182.6" y="83.6">BL_IND</text>
<text x="182.6" y="78.5">VDDIO</text>
<text x="202.3" y="78.5">COM1</text>
<text x="202.3" y="81">COM2</text>
<text x="202.3" y="83.6">COM3</text>
<text x="211.1" y="79.9">18</text>
<text x="211.1" y="82.5">17</text>
<text x="178.7" y="85">4</text>
<text x="182.6" y="86.1">BOOT_LOAD_PIN RESET</text>
<text x="205" y="88.6">INT</text>
<text x="211.1" y="85">11</text>
<text x="211.1" y="87.5">14</text>
<text x="178.7" y="92.6">9</text>
<text x="182.6" y="93.7">CAP</text>
<text x="204.4" y="91.2">PS1</text>
<text x="204.4" y="93.7">PS0</text>
<text x="211.1" y="90.1">5</text>
<text x="211.1" y="92.6">6</text>
<text x="177.5" y="97.7">25</text>
<text x="178.7" y="100.2">2</text>
<text x="182.6" y="101.3">DGND</text>
<text x="182.6" y="98.8">DGNDIO</text>
<text x="200.2" y="98.8">XOUT32</text>
<text x="202.5" y="101.3">XIN32</text>
<text x="211.1" y="97.7">26</text>
<text x="211.1" y="100.2">27</text>
<text x="61.9" y="118">3</text>
<text x="65.8" y="119.1">VDD</text>
<text x="85.5" y="119.1">COM0</text>
<text x="94.3" y="118">20</text>
<text x="60.7" y="125.6">10</text>
<text x="60.7" y="120.5">28</text>
<text x="65.8" y="121.7">VDDIO</text>
<text x="85.5" y="121.7">COM1</text>
<text x="85.5" y="124.2">COM2</text>
<text x="94.3" y="120.5">19</text>
<text x="94.3" y="123.1">18</text>
<text x="94.3" y="125.6">17</text>
<text x="61.9" y="128.1">4</text>
<text x="65.8" y="129.3">BOOT_LOAD_PIN RESET</text>
<text x="65.8" y="126.7">BL_IND</text>
<text x="85.5" y="126.7">COM3</text>
<text x="88.2" y="131.8">INT</text>
<text x="94.3" y="128.1">11</text>
<text x="94.3" y="130.7">14</text>
<text x="61.9" y="135.8">9</text>
<text x="65.8" y="136.9">CAP</text>
<text x="87.6" y="134.4">PS1</text>
<text x="87.6" y="136.9">PS0</text>
<text x="94.3" y="133.2">5</text>
<text x="94.3" y="135.8">6</text>
<text x="60.7" y="140.8">25</text>
<text x="61.9" y="143.4">2</text>
<text x="65.8" y="142">DGNDIO</text>
<text x="83.4" y="142">XOUT32</text>
<text x="94.3" y="140.8">26</text>
<text x="94.3" y="143.4">27</text>
<text x="65.8" y="144.5">DGND</text>
<text x="85.7" y="144.5">XIN32</text>
</g>
<g font-size="1.8">
<text x="45.7" y="19">3.3V-2</text>
<text x="134.6" y="19">3.3V-2</text>
<text x="170.1" y="23.2">CAD Note:</text>
<text x="38.3" y="29.1">10kΩ 0.1%</text>
<text x="44.7" y="27.6">R3</text>
<text x="138.4" y="29.6">1608</text>
<text x="138.4" y="28.1">21-1002</text>
<text x="138.4" y="26.6">10kΩ 0.1%</text>
<text x="138.4" y="25.1">R7</text>
<text x="170.1" y="25.1">Thermally</text>
<text x="170.1" y="27">Connected</text>
<text x="39.1" y="35.2">25ppm/°C</text>
<text x="40.6" y="30.6">21-1002</text>
<text x="42.8" y="33.7">1/8W</text>
<text x="43.1" y="32.2">1608</text>
<text x="123.5" y="32.7">IN</text>
<text x="123.6" y="30.1">BI</text>
<text x="127.5" y="30.1">&lt;3B3&gt;</text>
<text x="127.5" y="32.7">&lt;3B3</text>
<text x="138.4" y="31.2">1/8W</text>
<text x="138.4" y="32.7">25ppm/°C</text>
<text x="154.1" y="35.9">RT4</text>
<text x="178.9" y="32.7">Out</text>
<text x="184.4" y="32.7">7A1&gt;</text>
<text x="15.6" y="40.3">3B3&gt;</text>
<text x="22" y="40.3">IN</text>
<text x="141.3" y="40.3">IN</text>
<text x="145.3" y="40.3">&lt;3B5</text>
<text x="154.1" y="40.5">1608</text>
<text x="154.1" y="39">26-0008</text>
<text x="154.1" y="37.5">10kΩ 5%</text>
<text x="42.8" y="44.6">C16</text>
<text x="123" y="42.8">Out</text>
<text x="128.5" y="42.8">3B3&gt;</text>
<text x="150.8" y="44.5">A</text>
<text x="154.1" y="42">3960K 1%</text>
<text x="35.2" y="51.2">100nF 10%/1608</text>
<text x="41.1" y="52.7">50V X7R</text>
<text x="44.2" y="52.7">/</text>
<text x="31.4" y="59.7">D</text>
<text x="41.2" y="54.2">11-104A</text>
<text x="56.8" y="59.7">D</text>
<text x="109.1" y="57.3">32.768kHz ±10ppm</text>
<text x="113.5" y="58.8">40-323A</text>
<text x="115.7" y="55.8">Y1</text>
<text x="132.9" y="59.7">D</text>
<text x="114" y="60.3">12.5pF</text>
<text x="162.5" y="64.6">3.3V-2</text>
<text x="251.4" y="64.6">3.3V-2</text>
<text x="66" y="69.7">3.3V-2</text>
<text x="109.4" y="71.2">11-150A</text>
<text x="109.4" y="69.7">15pF 1%</text>
<text x="109.4" y="68.2">C15</text>
<text x="129.8" y="71.2">11-150A</text>
<text x="129.8" y="69.7">15pF 1%</text>
<text x="129.8" y="68.2">C18</text>
<text x="155.9" y="70.7">25ppm/°C</text>
<text x="255.2" y="70.7">R10</text>
<text x="105" y="77.5">D</text>
<text x="109.4" y="72.8">1608</text>
<text x="109.4" y="74.3">100V</text>
<text x="109.4" y="75.8">C0G</text>
<text x="125.3" y="77.5">D</text>
<text x="129.8" y="72.8">1608</text>
<text x="129.8" y="74.3">100V</text>
<text x="129.8" y="75.8">C0G</text>
<text x="155.1" y="76.8">10kΩ 0.1%</text>
<text x="157.4" y="75.3">21-1002</text>
<text x="159.6" y="72.3">1/8W</text>
<text x="159.9" y="73.8">1608</text>
<text x="240.4" y="75.8">BI</text>
<text x="244.3" y="75.8">&lt;3B6&gt;</text>
<text x="255.2" y="75.3">1608</text>
<text x="255.2" y="76.8">1/8W</text>
<text x="255.2" y="73.8">21-1002</text>
<text x="255.2" y="72.3">10kΩ 0.1%</text>
<text x="56.8" y="79.9">100nF 10%</text>
<text x="59.3" y="81.4">11-104A</text>
<text x="61.9" y="82.9">1608</text>
<text x="62.6" y="78.4">C10</text>
<text x="70.9" y="79.9">6.8nF 5%</text>
<text x="71.9" y="81.4">11-682A</text>
<text x="74.5" y="82.9">1608</text>
<text x="75.2" y="78.4">C12</text>
<text x="82.1" y="79.9">100nF 10%</text>
<text x="84.6" y="81.4">11-104A</text>
<text x="87.2" y="82.9">1608</text>
<text x="88" y="78.4">C11</text>
<text x="161.5" y="78.4">R9</text>
<text x="240.3" y="78.4">IN</text>
<text x="244.3" y="78.4">&lt;3B6</text>
<text x="255.2" y="78.4">25ppm/°C</text>
<text x="62.4" y="86">X7R</text>
<text x="62.7" y="84.5">50V</text>
<text x="74.8" y="86">C0G</text>
<text x="75.3" y="84.5">50V</text>
<text x="87.8" y="86">X7R</text>
<text x="88" y="84.5">50V</text>
<text x="132.4" y="86">3B5&gt;</text>
<text x="138.8" y="86">IN</text>
<text x="239.8" y="88.5">Out</text>
<text x="245.3" y="88.5">3B5&gt;</text>
<text x="258.1" y="86">IN</text>
<text x="262.1" y="86">&lt;3B5</text>
<text x="66.9" y="92.7">D</text>
<text x="159.6" y="90.3">C29</text>
<text x="152" y="96.9">100nF 10%/1608</text>
<text x="157.9" y="98.4">50V X7R</text>
<text x="158" y="99.9">11-104A</text>
<text x="161" y="98.4">/</text>
<text x="232.5" y="101.5">Y3</text>
<text x="45.7" y="107.8">3.3V-2</text>
<text x="134.6" y="107.8">3.3V-23.3V-2</text>
<text x="148.2" y="105.4">D</text>
<text x="173.6" y="105.4">D</text>
<text x="225.9" y="103">32.768kHz ±10ppm</text>
<text x="230.3" y="104.5">40-323A</text>
<text x="230.8" y="106">12.5pF</text>
<text x="249.7" y="105.4">D</text>
<text x="143.5" y="113.9">R14</text>
<text x="226.2" y="113.9">C28</text>
<text x="246.6" y="113.9">C31</text>
<text x="38.3" y="118">10kΩ 0.1%</text>
<text x="40.6" y="119.5">21-1002</text>
<text x="43.8" y="116.5">R13</text>
<text x="123.6" y="119">BI</text>
<text x="127.5" y="119">&lt;3B3&gt;</text>
<text x="143.5" y="118.5">1608</text>
<text x="143.5" y="117">21-1002</text>
<text x="143.5" y="115.4">10kΩ 0.1%</text>
<text x="182.8" y="115.4">3.3V-2</text>
<text x="226.2" y="117">11-150A</text>
<text x="226.2" y="118.5">1608</text>
<text x="226.2" y="115.4">15pF 1%</text>
<text x="246.6" y="117">11-150A</text>
<text x="246.6" y="118.5">1608</text>
<text x="246.6" y="115.4">15pF 1%</text>
<text x="39.1" y="124.1">25ppm/°C</text>
<text x="42.8" y="122.6">1/8W</text>
<text x="43.1" y="121">1608</text>
<text x="123.5" y="121.5">IN</text>
<text x="127.5" y="121.5">&lt;3B3</text>
<text x="143.5" y="120">1/8W</text>
<text x="143.5" y="121.5">25ppm/°C</text>
<text x="173.6" y="125.6">100nF 10%</text>
<text x="179.4" y="124.1">C22</text>
<text x="187.7" y="125.6">6.8nF 5%</text>
<text x="192.1" y="124.1">C24</text>
<text x="198.9" y="125.6">100nF 10%</text>
<text x="204.7" y="124.1">C23</text>
<text x="221.8" y="123.2">D</text>
<text x="226.2" y="120">100V</text>
<text x="226.2" y="121.5">C0G</text>
<text x="242.1" y="123.2">D</text>
<text x="246.6" y="120">100V</text>
<text x="246.6" y="121.5">C0G</text>
<text x="15.6" y="129.2">3B3&gt;</text>
<text x="22" y="129.2">IN</text>
<text x="123" y="131.7">Out</text>
<text x="128.5" y="131.7">3B5&gt;</text>
<text x="146.4" y="129.2">IN</text>
<text x="150.3" y="129.2">&lt;3B5</text>
<text x="176.1" y="127.1">11-104A</text>
<text x="178.7" y="128.7">1608</text>
<text x="179.2" y="131.7">X7R</text>
<text x="179.5" y="130.2">50V</text>
<text x="188.8" y="127.1">11-682A</text>
<text x="191.4" y="128.7">1608</text>
<text x="191.6" y="131.7">C0G</text>
<text x="192.2" y="130.2">50V</text>
<text x="201.4" y="127.1">11-104A</text>
<text x="204" y="128.7">1608</text>
<text x="204.6" y="131.7">X7R</text>
<text x="204.8" y="130.2">50V</text>
<text x="42.8" y="133.5">C42</text>
<text x="243.8" y="132.3">CAD Note:</text>
<text x="243.8" y="134.2">Thermally</text>
<text x="243.8" y="136.1">Connected</text>
<text x="35.2" y="140.1">100nF 10%/1608</text>
<text x="41.1" y="141.6">50V X7R</text>
<text x="41.2" y="143.1">11-104A</text>
<text x="44.2" y="141.6">/</text>
<text x="183.7" y="138.4">D</text>
<text x="252.5" y="141.9">Out</text>
<text x="258" y="141.9">7A1&gt;</text>
<text x="31.4" y="148.6">D</text>
<text x="56.8" y="148.6">D</text>
<text x="109.1" y="146.2">32.768kHz ±10ppm</text>
<text x="113.5" y="147.7">40-323A</text>
<text x="114" y="149.2">12.5pF</text>
<text x="115.7" y="144.7">Y5</text>
<text x="132.9" y="148.6">D</text>
<text x="227.8" y="149.7">1608</text>
<text x="227.8" y="148.2">26-0008</text>
<text x="227.8" y="146.7">10kΩ 5%</text>
<text x="227.8" y="145.2">RT6</text>
<text x="224.4" y="153.6">A</text>
<text x="227.8" y="151.2">3960K 1%</text>
<text x="33" y="157.7">CAD Note:</text>
<text x="33" y="159.6">Thermally</text>
<text x="33" y="161.5">Connected</text>
<text x="66" y="158.6">3.3V-2</text>
<text x="109.4" y="160.1">11-150A</text>
<text x="109.4" y="161.6">1608</text>
<text x="109.4" y="158.6">15pF 1%</text>
<text x="109.4" y="157.1">C41</text>
<text x="129.8" y="160.1">11-150A</text>
<text x="129.8" y="161.6">1608</text>
<text x="129.8" y="158.6">15pF 1%</text>
<text x="129.8" y="157.1">C43</text>
<text x="41.7" y="167.2">Out</text>
<text x="47.2" y="167.2">7A1&gt;</text>
<text x="62.6" y="167.2">C35</text>
<text x="75.2" y="167.2">C38</text>
<text x="87.9" y="167.2">C37</text>
<text x="105" y="166.3">D</text>
<text x="109.4" y="163.2">100V</text>
<text x="109.4" y="164.7">C0G</text>
<text x="125.3" y="166.3">D</text>
<text x="129.8" y="163.2">100V</text>
<text x="129.8" y="164.7">C0G</text>
<text x="17" y="173.6">26-0008</text>
<text x="17" y="172">10kΩ 5%</text>
<text x="17" y="170.5">RT8</text>
<text x="56.8" y="168.7">100nF 10%</text>
<text x="59.3" y="170.3">11-104A</text>
<text x="61.9" y="171.8">1608</text>
<text x="62.7" y="173.3">50V</text>
<text x="70.9" y="168.7">6.8nF 5%</text>
<text x="71.9" y="170.3">11-682A</text>
<text x="74.5" y="171.8">1608</text>
<text x="75.3" y="173.3">50V</text>
<text x="82.1" y="168.7">100nF 10%</text>
<text x="84.6" y="170.3">11-104A</text>
<text x="87.2" y="171.8">1608</text>
<text x="88" y="173.3">50V</text>
<text x="13.6" y="179">A</text>
<text x="17" y="175.1">1608</text>
<text x="17" y="176.6">3960K 1%</text>
<text x="62.4" y="174.8">X7R</text>
<text x="74.8" y="174.8">C0G</text>
<text x="87.8" y="174.8">X7R</text>
<text x="66.9" y="181.6">D</text>
</g>
<g font-size="1.1">
<text x="48.7" y="21.8">2</text>
<text x="137.6" y="21.8">2</text>
<text x="165.5" y="67.4">2</text>
<text x="254.4" y="67.4">2</text>
<text x="69" y="72.5">2</text>
<text x="48.7" y="110.6">2</text>
<text x="137.6" y="110.6">2</text>
<text x="142.7" y="110.6">2</text>
<text x="185.8" y="118.2">2</text>
<text x="69" y="161.4">2</text>
</g>
</svg>
